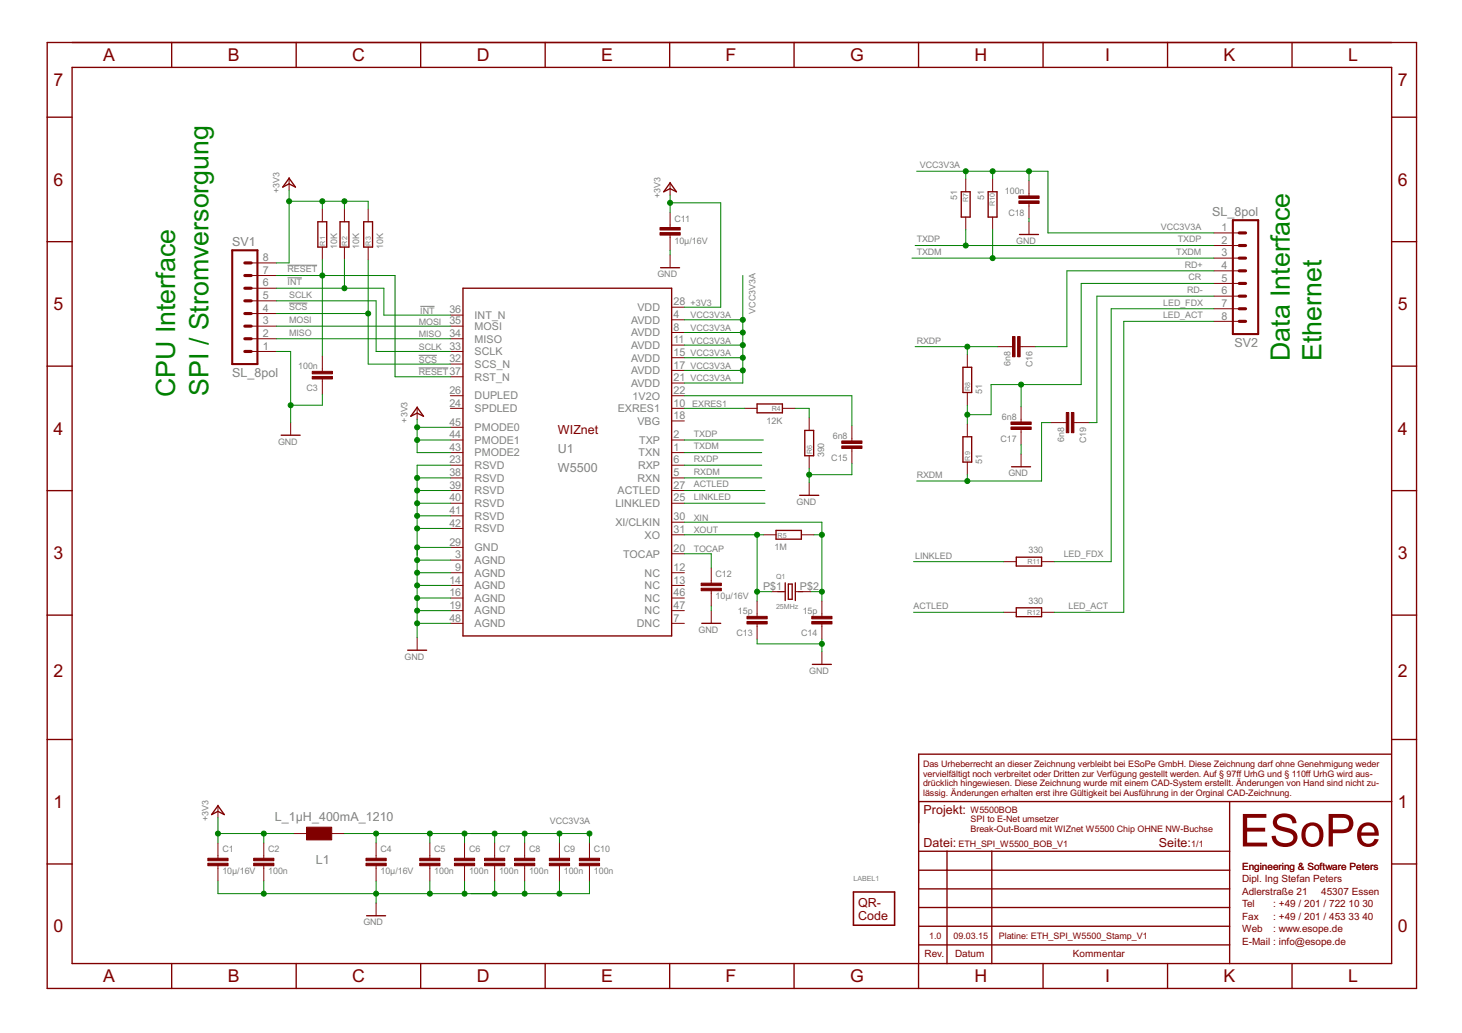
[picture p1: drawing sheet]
<svg xmlns="http://www.w3.org/2000/svg" width="297mm" height="210mm" viewBox="0 0 297 210" stroke-linecap="round" stroke-linejoin="round" font-family="sans-serif">
<path d="M58.4 56.5h2.9M58.4 53.9h6M58.7 61.6h3.7M85.1 72.2h3.7M85.1 74.8h6M85.4 62.3h2.9" fill="none" stroke="#808080" stroke-width=".2"/>
<g fill="none" stroke="#800000" stroke-width=".28">
<path d="M9.6 8.6h278.2v192.3h-278.2zM14.6 13.7h268.1v182.1h-268.1zM34.9 8.6v5.1M60.2 8.6v5.1M85.5 8.6v5.1M110.8 8.6v5.1M136.1 8.6v5.1M161.3 8.6v5.1M186.6 8.6v5.1M211.9 8.6v5.1M237.2 8.6v5.1M262.5 8.6v5.1"/>
<path d="M9.6 23.8h5M58.7 36.2l1.3 1.8-1.3-.6-1.3 .6zM136.1 37.2l1.3 1.8-1.3-.7-1.2 .7zM195.3 39h1.8v5.1h-1.8zM200.8 39h1.8v5.1h-1.8zM282.7 23.8h5.1M9.6 49.1h5M64.6 45.1h1.8v5.1h-1.8zM69.1 45.1h1.8v5.1h-1.8zM73.9 45.1h1.8v5.1h-1.8zM94.1 58.6h42.4v70.6h-42.4zM134.2 54.4h3.9"/>
<path d="M207.1 47.6h3.9M282.7 49.1h5.1M9.6 74.4h5M195.6 74.6h1.8v5.2h-1.8zM282.7 74.4h5.1M9.6 99.7h5M57.1 88.4h3.9M84.8 82.8l1.2 1.8-1.2-.7-1.3 .7zM153.8 82.1h5.2v1.8h-5.2zM163.5 87.5h1.8v5.1h-1.8zM195.6 88.8h1.8v5.1h-1.8zM205.5 94.8h3.9"/>
<path d="M282.7 99.7h5.1M157.7 107.8h5.1v1.8h-5.1zM159.5 118.4v3.6M160.2 118.7h.8v3.1h-.8zM161.6 118.4v3.6M162.5 100.6h3.8M206.5 113.2h5.1v1.8h-5.1zM9.6 125h5M82.8 132.1h3.9M142.6 126.7h3.8M165.1 135h3.8M206.5 123.5h5.1v1.8h-5.1z"/>
<path d="M282.7 125h5.1M9.6 150.3h5M282.6 153.2h-96v42.6M282.7 150.3h5.1M9.6 175.6h5M44.3 163.7l1.3 1.8-1.3-.6-1.3 .6zM186.6 162.9h96.1M186.6 176.8h63.2M186.6 173h63.2M192.4 173v22.8M201.5 173v22.8M249.8 162.9v32.9"/>
<path d="M282.7 175.6h5.1M34.9 195.8v5.1M60.2 195.8v5.1M74.5 186.1h3.8M85.5 195.8v5.1M110.8 195.8v5.1M136.1 195.8v5.1M161.3 195.8v5.1M186.6 195.8v5.1M186.6 192h63.2M186.6 188.2h63.2M186.6 184.4h63.2"/>
<path d="M186.6 180.6h63.2M211.9 195.8v5.1M237.2 195.8v5.1M262.5 195.8v5.1"/>
</g>
<g fill="none" stroke="#800000" stroke-width=".2">
<path d="M58.7 36.1v2.6M136.1 37v2.6M196.2 36.4v2.6M201.7 36.4v2.6M209.1 36.7v3.1M51 58.6h5.2M51 56h5.2M51 53.4h5.2M65.5 42.5v2.6M65.5 50.2v2.6M70 42.5v2.6M70 50.2v2.6"/>
<path d="M74.8 42.5v2.6M74.8 50.2v2.6M136.1 43.1v3.1M136.1 47.8v3.1M136.1 51.8v2.6M196.2 44.1v2.6M201.7 44.1v2.6M209.1 41.3v3.1M209.1 45.1v2.5M246.6 47.3h5.2M246.6 49.9h5.2M246.6 52.5h5.2"/>
<path d="M246.6 55h5.2M246.6 57.6h5.2M51 71.4h5.2M51 68.8h5.2M51 66.3h5.2M51 63.7h5.2M51 61.1h5.2M65.5 72.4v3.1M65.5 77v3.1M91.5 71.4h2.6M91.5 68.8h2.6M91.5 66.3h2.6"/>
<path d="M91.5 74h2.6M91.5 64h2.6M91.5 76.6h2.6M136.5 65h2.5M136.5 67.6h2.5M136.5 70.1h2.5M136.5 72.7h2.5M136.5 75.3h2.5M136.5 77.8h2.5M136.5 62.4h2.5M196.5 72.1v2.5M196.5 79.8v2.5"/>
<path d="M202.6 70.4h3.1M207.3 70.4h3.1M246.6 60.2h5.2M246.6 62.7h5.2M246.6 65.3h5.2M59.1 85.9v2.5M84.8 82.7v2.5M91.5 83h2.6M91.5 92h2.6M91.5 89.4h2.6M91.5 97.1h2.6M91.5 94.5h2.6"/>
<path d="M91.5 80.4h2.6M91.5 99.7h2.6M91.5 86.8h2.6M136.5 83h2.5M136.5 92h2.5M136.5 89.4h2.5M136.5 97.1h2.5M136.5 94.5h2.5M136.5 85.5h2.5M136.5 80.4h2.5M136.5 99.7h2.5M151.2 83h2.6"/>
<path d="M159 83h2.5M164.4 84.9v2.6M164.4 92.6v2.6M164.4 98.1v2.5M173.1 86.5v3.1M173.1 91.1v3.1M196.5 86.2v2.6M196.5 93.9v2.6M207.5 82.7v3M207.5 87.3v3.1M207.5 92.3v2.5M213.6 85.9h3"/>
<path d="M218.2 85.9h3.1M91.5 113.8h2.6M91.5 116.4h2.6M91.5 119h2.6M91.5 102.3h2.6M91.5 111.2h2.6M91.5 104.8h2.6M91.5 107.4h2.6M136.5 108.7h2.5M136.5 116.4h2.5M136.5 119h2.5M136.5 112.5h2.5"/>
<path d="M136.5 102.3h2.5M136.5 106.1h2.5M144.5 115.4v3.1M155.1 108.7h2.6M162.8 108.7h2.6M203.9 114.1h2.6M211.6 114.1h2.6M84.8 129.5v2.6M91.5 126.7h2.6M91.5 121.5h2.6M91.5 124.1h2.6M136.5 126.7h2.5"/>
<path d="M136.5 121.5h2.5M136.5 124.1h2.5M144.5 120v3.1M144.5 124.1v2.6M153.8 122.2v3M153.8 126.8v3.1M156.7 120.2h2.8M161.6 120.2h3.1M167 122.2v3M167 126.8v3.1M167 132.4v2.6M203.9 124.4h2.6"/>
<path d="M211.6 124.4h2.6M44.3 163.6v2.6M44.3 171.3v3.1M44.3 175.9v3.1M53.6 171.3v3.1M53.6 175.9v3.1M59.7 169.4h2.6M67.4 169.4h2.6M76.4 171.3v3.1M76.4 175.9v3.1M87.3 171.3v3.1M87.3 175.9v3.1"/>
<path d="M94.4 171.3v3.1M94.4 175.9v3.1M100.5 171.3v3.1M100.5 175.9v3.1M106.6 171.3v3.1M106.6 175.9v3.1M113.7 171.3v3.1M113.7 175.9v3.1M119.8 171.3v3.1M119.8 175.9v3.1M76.4 183.5v2.6"/>
</g>
<g fill="#800000" stroke="#800000" stroke-width=".2">
<path d="M151.8 125.2h4.1v.6h-4.1z"/>
<path d="M151.8 126.3h4.1v.5h-4.1z"/>
<path d="M164.9 125.2h4.1v.6h-4.1z"/>
<path d="M164.9 126.3h4.1v.5h-4.1z"/>
<path d="M51.5 175.4h4.1v.5h-4.1z"/>
<path d="M51.5 174.4h4.1v.5h-4.1z"/>
<path d="M98.4 175.4h4.2v.5h-4.2z"/>
<path d="M98.4 174.4h4.2v.5h-4.2z"/>
<path d="M92.3 175.4h4.1v.5h-4.1z"/>
<path d="M92.3 174.4h4.1v.5h-4.1z"/>
<path d="M74.4 175.4h4.1v.5h-4.1z"/>
<path d="M74.4 174.4h4.1v.5h-4.1z"/>
<path d="M42.2 175.4h4.1v.5h-4.1z"/>
<path d="M42.2 174.4h4.1v.5h-4.1z"/>
<path d="M62.3 168.1h5.1v2.6h-5.1z"/>
<path d="M205.7 68.4h.5v4.1h-.5z"/>
<path d="M206.8 68.4h.5v4.1h-.5z"/>
<path d="M216.6 83.8h.5v4.1h-.5z"/>
<path d="M217.7 83.8h.5v4.1h-.5z"/>
<path d="M205.4 85.7h4.1v.6h-4.1z"/>
<path d="M205.4 86.8h4.1v.5h-4.1z"/>
<path d="M207 39.8h4.1v.5h-4.1z"/>
<path d="M207 40.8h4.1v.5h-4.1z"/>
<path d="M134.1 47.3h4.1v.5h-4.1z"/>
<path d="M134.1 46.2h4.1v.5h-4.1z"/>
<path d="M85.3 175.4h4.1v.5h-4.1z"/>
<path d="M85.3 174.4h4.1v.5h-4.1z"/>
<path d="M117.7 175.4h4.1v.5h-4.1z"/>
<path d="M117.7 174.4h4.1v.5h-4.1z"/>
<path d="M111.6 175.4h4.1v.5h-4.1z"/>
<path d="M111.6 174.4h4.1v.5h-4.1z"/>
<path d="M104.5 175.4h4.1v.5h-4.1z"/>
<path d="M104.5 174.4h4.1v.5h-4.1z"/>
<path d="M171 89.6h4.1v.5h-4.1z"/>
<path d="M171 90.6h4.1v.5h-4.1z"/>
<path d="M142.5 119.5h4.1v.5h-4.1z"/>
<path d="M142.5 118.5h4.1v.5h-4.1z"/>
<path d="M63.4 75.5h4.1v.5h-4.1z"/>
<path d="M63.4 76.5h4.1v.5h-4.1z"/>
</g>
<path d="M47.2 50.9h5.1v23.1h-5.1zM250.5 44.7h5.1v23.2h-5.1z" fill="none" stroke="#800000" stroke-width=".42"/>
<g fill="none" stroke="#800000" stroke-width=".63">
<path d="M49.7 53.4h1.3M49.7 56h1.3M49.7 58.6h1.3M251.8 52.5h1.3M251.8 49.9h1.3M251.8 47.3h1.3M251.8 57.6h1.3M251.8 55h1.3M49.7 66.3h1.3M49.7 68.8h1.3M49.7 71.4h1.3M49.7 61.1h1.3"/>
<path d="M49.7 63.7h1.3M251.8 65.3h1.3M251.8 62.7h1.3M251.8 60.2h1.3"/>
</g>
<path d="M173.4 181.3h8.4v6.7h-8.4z" fill="none" stroke="#800000" stroke-width=".32"/>
<g fill="none" stroke="#008000" stroke-width=".2">
<path d="M58.7 38.7v14.7h-2.5M136.1 39.6v3.5M186.2 34.8h26.7v12.5h33.7M196.2 34.8v1.6M201.7 34.8v1.6M209.1 34.8v1.9M56.2 58.6h21.8v5.4h13.5M56.2 56h24.1v20.6h11.2M58.7 40.9h16.1v1.6M65.5 40.9v1.6M65.5 52.8v19.6M70 40.9v1.6"/>
<path d="M70 52.8v5.8M74.8 52.8v21.2h16.7M136.1 50.9v.9M136.1 41.2h10.3v21.2h-7.4M150.9 56v21.8h-11.9M185.3 52.5h61.3M185.9 49.9h60.7M196.2 46.7v3.2M201.7 46.7v5.8M209.1 44.4v.7M246.6 55h-29.8v15.4h-6.4M246.6 57.6h-26.9v20.5h-18.3v6.2h-4.9"/>
<path d="M56.2 71.4h2.9v14.5M56.2 61.1h20.2v10.3h15.1M56.2 68.8h35.3M56.2 66.3h35.3M56.2 63.7h18.6M139 75.3h11.9M139 72.7h11.9M139 70.1h11.9M139 67.6h11.9M139 65h11.9M185.9 70.4h16.7M196.5 70.4v1.7"/>
<path d="M207.5 78.1v4.6M246.6 60.2h-23.7v25.7h-1.6M246.6 62.7h-20.8v51.4h-11.6M246.6 65.3h-18.3v59.1h-14.1M65.5 80.1v2.2h-6.4M84.8 85.2v6.8h6.7M84.8 97.1h6.7M84.8 99.7h6.7M84.8 89.4h6.7M84.8 86.8h6.7M91.5 94.5h-6.7v35M139 80.4h34.1v6.1"/>
<path d="M139 94.5h15.8M139 97.1h15.8M139 99.7h16.4M139 92h15.8M139 89.4h16.1M139 83h12.2M161.5 83h2.9v1.9M164.4 95.2v2.9M173.1 94.2v2.3h-8.7M196.5 82.3v3.9M196.5 96.5v1.2M207.5 90.4v1.9"/>
<path d="M213.6 85.9h-2v11.8h-25.4M84.8 111.2h6.7M84.8 113.8h6.7M84.8 116.4h6.7M84.8 119h6.7M84.8 102.3h6.7M84.8 104.8h6.7M84.8 107.4h6.7M139 106.1h28v16.1M139 102.3h16.4M139 112.5h5.5v2.9M139 108.7h16.1"/>
<path d="M153.8 108.7v13.5M165.4 108.7h1.6M185.6 114.1h18.3M84.8 121.5h6.7M84.8 124.1h6.7M84.8 126.7h6.7M144.5 123.1v1M153.8 129.9v.9h13.2M153.8 120.2h2.9M164.7 120.2h2.3M167 129.9v2.5M185.6 124.4h18.3"/>
<path d="M44.3 166.2v5.1M44.3 179v2.6h75.5v-2.6M44.3 169.4h15.4M53.6 169.4v1.9M53.6 179v2.6M70 169.4h49.8v1.9M76.4 169.4v1.9M76.4 179v4.5M87.3 169.4v1.9M87.3 179v2.6M94.4 169.4v1.9M94.4 179v2.6"/>
<path d="M100.5 169.4v1.9M100.5 179v2.6M106.6 169.4v1.9M106.6 179v2.6M113.7 169.4v1.9M113.7 179v2.6"/>
</g>
<g fill="#008000" stroke="#008000" stroke-width=".2">
<circle cx="167" cy="130.8" r=".51"/>
<circle cx="59.1" cy="82.3" r=".51"/>
<circle cx="164.4" cy="96.5" r=".51"/>
<circle cx="84.8" cy="113.8" r=".51"/>
<circle cx="84.8" cy="116.4" r=".51"/>
<circle cx="84.8" cy="121.5" r=".51"/>
<circle cx="84.8" cy="124.1" r=".51"/>
<circle cx="84.8" cy="126.7" r=".51"/>
<circle cx="84.8" cy="119" r=".51"/>
<circle cx="84.8" cy="97.1" r=".51"/>
<circle cx="84.8" cy="99.7" r=".51"/>
<circle cx="84.8" cy="104.8" r=".51"/>
<circle cx="84.8" cy="107.4" r=".51"/>
<circle cx="84.8" cy="102.3" r=".51"/>
<circle cx="84.8" cy="111.2" r=".51"/>
<circle cx="53.6" cy="181.6" r=".51"/>
<circle cx="76.4" cy="181.6" r=".51"/>
<circle cx="87.3" cy="181.6" r=".51"/>
<circle cx="94.4" cy="181.6" r=".51"/>
<circle cx="106.6" cy="181.6" r=".51"/>
<circle cx="113.7" cy="181.6" r=".51"/>
<circle cx="100.5" cy="181.6" r=".51"/>
<circle cx="153.8" cy="120.2" r=".51"/>
<circle cx="153.8" cy="108.7" r=".51"/>
<circle cx="167" cy="120.2" r=".51"/>
<circle cx="167" cy="108.7" r=".51"/>
<circle cx="201.7" cy="52.5" r=".51"/>
<circle cx="196.2" cy="49.9" r=".51"/>
<circle cx="196.5" cy="97.7" r=".51"/>
<circle cx="196.5" cy="70.4" r=".51"/>
<circle cx="74.8" cy="63.7" r=".51"/>
<circle cx="70" cy="58.6" r=".51"/>
<circle cx="65.5" cy="56" r=".51"/>
<circle cx="58.7" cy="40.9" r=".51"/>
<circle cx="65.5" cy="40.9" r=".51"/>
<circle cx="70" cy="40.9" r=".51"/>
<circle cx="44.3" cy="169.4" r=".51"/>
<circle cx="53.6" cy="169.4" r=".51"/>
<circle cx="136.1" cy="41.2" r=".51"/>
<circle cx="84.8" cy="86.8" r=".51"/>
<circle cx="84.8" cy="89.4" r=".51"/>
<circle cx="196.2" cy="34.8" r=".51"/>
<circle cx="201.7" cy="34.8" r=".51"/>
<circle cx="209.1" cy="34.8" r=".51"/>
<circle cx="150.9" cy="75.3" r=".51"/>
<circle cx="150.9" cy="72.7" r=".51"/>
<circle cx="150.9" cy="70.1" r=".51"/>
<circle cx="150.9" cy="67.6" r=".51"/>
<circle cx="150.9" cy="65" r=".51"/>
<circle cx="113.7" cy="169.4" r=".51"/>
<circle cx="106.6" cy="169.4" r=".51"/>
<circle cx="100.5" cy="169.4" r=".51"/>
<circle cx="94.4" cy="169.4" r=".51"/>
<circle cx="87.3" cy="169.4" r=".51"/>
<circle cx="76.4" cy="169.4" r=".51"/>
<circle cx="119.8" cy="169.4" r=".51"/>
<circle cx="196.5" cy="84.3" r=".51"/>
<circle cx="207.5" cy="78.1" r=".51"/>
</g>
<text font-size="10.3" fill="#800000" x="251.8" y="172">ESoPe</text>
<g font-size="6.1" fill="#008000">
<text x="262.1" y="73.3" transform="rotate(-90 262.1 73.3)">Data Interface</text>
<text x="268.5" y="73.3" transform="rotate(-90 268.5 73.3)">Ethernet</text>
<text x="35.6" y="80.7" transform="rotate(-90 35.6 80.7)">CPU Interface</text>
<text x="42.4" y="80.4" transform="rotate(-90 42.4 80.4)">SPI / Stromversorgung</text>
</g>
<g font-size="4" fill="#800000">
<text x="10.9" y="17.5">7</text>
<text x="21" y="12.4">A</text>
<text x="46.3" y="12.4">B</text>
<text x="71.6" y="12.4">C</text>
<text x="96.8" y="12.4">D</text>
<text x="122.1" y="12.4">E</text>
<text x="147.4" y="12.4">F</text>
<text x="172.7" y="12.4">G</text>
<text x="198" y="12.4">H</text>
<text x="224.6" y="12.4">I</text>
<text x="248.6" y="12.4">K</text>
<text x="273.9" y="12.4">L</text>
<text x="284" y="17.5">7</text>
<text x="10.9" y="37.7">6</text>
<text x="284" y="37.7">6</text>
<text x="10.9" y="63">5</text>
<text x="284" y="63">5</text>
<text x="10.9" y="88.3">4</text>
<text x="284" y="88.3">4</text>
<text x="10.9" y="113.6">3</text>
<text x="284" y="113.6">3</text>
<text x="10.9" y="137.6">2</text>
<text x="284" y="137.6">2</text>
<text x="10.9" y="164.2">1</text>
<text x="284" y="164.2">1</text>
<text x="10.9" y="189.5">0</text>
<text x="284" y="189.5">0</text>
<text x="21" y="199.6">A</text>
<text x="46.3" y="199.6">B</text>
<text x="71.6" y="199.6">C</text>
<text x="96.8" y="199.6">D</text>
<text x="122.1" y="199.6">E</text>
<text x="147.4" y="199.6">F</text>
<text x="172.7" y="199.6">G</text>
<text x="198" y="199.6">H</text>
<text x="224.6" y="199.6">I</text>
<text x="248.6" y="199.6">K</text>
<text x="273.9" y="199.6">L</text>
</g>
<g font-size="2.8" fill="#808080">
<text x="246.3" y="44">SL_8pol</text>
<text x="47.2" y="50.1">SV1</text>
<text x="250.8" y="70.4">SV2</text>
<text x="47.2" y="76.6">SL_8pol</text>
<text x="113.3" y="95.8">W5500</text>
<text x="113.3" y="92">U1</text>
<text x="55.8" y="166.8">L_1µH_400mA_1210</text>
<text x="64.2" y="175.5">L1</text>
</g>
<g font-size="2.8" fill="#800000">
<text x="113.3" y="88.1">WIZnet</text>
<text x="187.6" y="165.4">Projekt:</text>
<text x="187.6" y="172">Datei:</text>
<text x="235.5" y="172">Seite:</text>
<text x="174.4" y="184.4">QR-</text>
<text x="174.4" y="187">Code</text>
</g>
<g font-size="2.4" fill="#808080">
<text x="248.2" y="47">1</text>
<text x="53.4" y="53.1">8</text>
<text x="248.2" y="49.5">2</text>
<text x="248.2" y="52.1">3</text>
<text x="53.4" y="58.2">6</text>
<text x="53.4" y="55.6">7</text>
<text x="248.2" y="54.7">4</text>
<text x="248.2" y="57.2">5</text>
<text x="248.2" y="59.8">6</text>
<text x="53.4" y="65.9">3</text>
<text x="53.4" y="63.3">4</text>
<text x="53.4" y="60.8">5</text>
<text x="91.3" y="65.9">35</text>
<text x="91.3" y="63.7">36</text>
<text x="96.4" y="64.8">INT_N</text>
<text x="128.2" y="65.8">AVDD</text>
<text x="129.5" y="63.2">VDD</text>
<text x="136.8" y="64.6">4</text>
<text x="136.8" y="62.1">28</text>
<text x="248.2" y="62.4">7</text>
<text x="248.2" y="64.9">8</text>
<text x="53.4" y="71.1">1</text>
<text x="53.4" y="68.5">2</text>
<text x="91.3" y="71.1">33</text>
<text x="91.3" y="68.5">34</text>
<text x="96.4" y="69.6">MISO</text>
<text x="96.4" y="67">MOSI</text>
<text x="128.2" y="68.3">AVDD</text>
<text x="128.2" y="70.9">AVDD</text>
<text x="136.8" y="67.2">8</text>
<text x="136.8" y="69.8">11</text>
<text x="91.3" y="73.6">32</text>
<text x="91.3" y="76.2">37</text>
<text x="96.4" y="74.8">SCS_N</text>
<text x="96.4" y="72.2">SCLK</text>
<text x="96.4" y="77.3">RST_N</text>
<text x="128.2" y="73.5">AVDD</text>
<text x="128.2" y="76">AVDD</text>
<text x="136.8" y="72.3">15</text>
<text x="136.8" y="74.9">17</text>
<text x="136.8" y="77.5">21</text>
<text x="91.3" y="82.6">24</text>
<text x="91.3" y="80">26</text>
<text x="96.4" y="83.7">SPDLED</text>
<text x="96.4" y="81.2">DUPLED</text>
<text x="125.5" y="83.7">EXRES1</text>
<text x="128.2" y="78.6">AVDD</text>
<text x="128.5" y="81.2">1V2O</text>
<text x="136.8" y="82.6">10</text>
<text x="136.8" y="80">22</text>
<text x="91.3" y="89">44</text>
<text x="91.3" y="86.5">45</text>
<text x="96.4" y="87.6">PMODE0</text>
<text x="129.5" y="86.3">VBG</text>
<text x="136.8" y="89">2</text>
<text x="136.8" y="85.2">18</text>
<text x="91.3" y="94.2">23</text>
<text x="91.3" y="91.6">43</text>
<text x="96.4" y="95.3">RSVD</text>
<text x="96.4" y="92.7">PMODE2</text>
<text x="96.4" y="90.2">PMODE1</text>
<text x="129.6" y="95.3">RXP</text>
<text x="129.7" y="92.7">TXN</text>
<text x="129.8" y="90.2">TXP</text>
<text x="136.8" y="91.6">1</text>
<text x="136.8" y="94.2">6</text>
<text x="91.3" y="96.7">38</text>
<text x="91.3" y="99.3">39</text>
<text x="91.3" y="101.9">40</text>
<text x="96.4" y="97.9">RSVD</text>
<text x="96.4" y="100.4">RSVD</text>
<text x="125.5" y="100.5">ACTLED</text>
<text x="129.5" y="97.9">RXN</text>
<text x="136.8" y="96.7">5</text>
<text x="136.8" y="101.9">25</text>
<text x="136.8" y="99.3">27</text>
<text x="91.3" y="104.5">41</text>
<text x="91.3" y="107">42</text>
<text x="96.4" y="103">RSVD</text>
<text x="96.4" y="105.6">RSVD</text>
<text x="125" y="103">LINKLED</text>
<text x="125" y="106.9">XI/CLKIN</text>
<text x="136.8" y="105.7">30</text>
<text x="91.3" y="110.9">29</text>
<text x="92.5" y="113.4">3</text>
<text x="96.4" y="112">GND</text>
<text x="96.4" y="108.2">RSVD</text>
<text x="126.6" y="113.3">TOCAP</text>
<text x="131" y="109.4">XO</text>
<text x="136.8" y="112.2">20</text>
<text x="136.8" y="108.3">31</text>
<text x="91.3" y="118.6">14</text>
<text x="92.5" y="116">9</text>
<text x="96.4" y="114.6">AGND</text>
<text x="96.4" y="117.1">AGND</text>
<text x="96.4" y="119.7">AGND</text>
<text x="131" y="117.2">NC</text>
<text x="131" y="119.7">NC</text>
<text x="136.8" y="116">12</text>
<text x="136.8" y="118.6">13</text>
<text x="155" y="119.9">P$1</text>
<text x="162.5" y="119.9">P$2</text>
<text x="91.3" y="121.2">16</text>
<text x="91.3" y="123.7">19</text>
<text x="96.4" y="122.3">AGND</text>
<text x="96.4" y="124.9">AGND</text>
<text x="131" y="122.3">NC</text>
<text x="131" y="124.9">NC</text>
<text x="136.8" y="121.2">46</text>
<text x="136.8" y="123.7">47</text>
<text x="91.3" y="126.3">48</text>
<text x="96.4" y="127.4">AGND</text>
<text x="129.4" y="127.4">DNC</text>
<text x="136.8" y="126.3">7</text>
</g>
<g font-size="2.3" fill="#800000">
<text x="252.4" y="176.8">Engineering &amp; Software Peters</text>
<text x="252.4" y="179.3">Dipl. Ing Stefan Peters</text>
<text x="252.4" y="181.8">Adlerstraße 21</text>
<text x="252.4" y="184.4">Tel</text>
<text x="258.7" y="184.4">: +49 / 201 / 722</text>
<text x="268.4" y="181.8">45307 Essen</text>
<text x="274" y="184.4">10</text>
<text x="276.8" y="184.4">30</text>
<text x="252.4" y="189.4">Web</text>
<text x="252.4" y="192">E-Mail : info@esope.de</text>
<text x="252.4" y="186.9">Fax</text>
<text x="258.7" y="186.9">: +49 / 201 / 453</text>
<text x="258.7" y="189.4">: www.esope.de</text>
<text x="274" y="186.9">33</text>
<text x="276.8" y="186.9">40</text>
<text x="187.8" y="194.5">Rev.</text>
<text x="194" y="194.5">Datum</text>
<text x="218" y="194.5">Kommentar</text>
</g>
<g font-size="2" fill="#808080">
<text x="186.9" y="34.2">VCC3V3A</text>
<text x="56.8" y="39.3" transform="rotate(-90 56.8 39.3)">+3V3</text>
<text x="134.2" y="40.3" transform="rotate(-90 134.2 40.3)">+3V3</text>
<text x="194.5" y="40.6" transform="rotate(-90 194.5 40.6)">51</text>
<text x="199.9" y="40.6" transform="rotate(-90 199.9 40.6)">51</text>
<text x="204.2" y="39.4">100n</text>
<text x="137" y="45">C11</text>
<text x="204.9" y="43.9">C18</text>
<text x="235.9" y="46.7">VCC3V3A</text>
<text x="68.5" y="50.5" transform="rotate(-90 68.5 50.5)">10K</text>
<text x="73" y="50.5" transform="rotate(-90 73 50.5)">10K</text>
<text x="77.8" y="50.5" transform="rotate(-90 77.8 50.5)">10K</text>
<text x="137" y="49.5">10µ/16V</text>
<text x="186.3" y="51.8">TXDM</text>
<text x="186.3" y="49.2">TXDP</text>
<text x="206.5" y="49.6">GND</text>
<text x="239" y="51.8">TXDM</text>
<text x="239.3" y="49.3">TXDP</text>
<text x="58.4" y="57.9">INT</text>
<text x="58.4" y="55.4">RESET</text>
<text x="133.6" y="56.3">GND</text>
<text x="240.8" y="54.4">RD+</text>
<text x="241.2" y="59.5">RD-</text>
<text x="241.5" y="57">CR</text>
<text x="58.7" y="65.6">MOSI</text>
<text x="58.7" y="63.1">SCS</text>
<text x="58.7" y="60.5">SCLK</text>
<text x="85.1" y="66">MOSI</text>
<text x="85.4" y="63.7">INT</text>
<text x="140.3" y="62.1">+3V3</text>
<text x="140.3" y="64.7">VCC3V3A</text>
<text x="153.5" y="63.7" transform="rotate(-90 153.5 63.7)">VCC3V3A</text>
<text x="236.3" y="64.7">LED_ACT</text>
<text x="236.3" y="62.1">LED_FDX</text>
<text x="58.7" y="68.2">MISO</text>
<text x="85.1" y="68.5">MISO</text>
<text x="85.1" y="71.1">SCLK</text>
<text x="140.3" y="67.2">VCC3V3A</text>
<text x="140.3" y="69.8">VCC3V3A</text>
<text x="186.3" y="69.8">RXDP</text>
<text x="60.6" y="75">100n</text>
<text x="85.1" y="73.7">SCS</text>
<text x="85.1" y="76.2">RESET</text>
<text x="140.3" y="72.4">VCC3V3A</text>
<text x="140.3" y="74.9">VCC3V3A</text>
<text x="140.3" y="77.5">VCC3V3A</text>
<text x="205.3" y="74.3" transform="rotate(-90 205.3 74.3)">6n8</text>
<text x="209.8" y="74.6" transform="rotate(-90 209.8 74.6)">C16</text>
<text x="62.3" y="79.5">C3</text>
<text x="140.6" y="82.7">EXRES1</text>
<text x="199.6" y="80.1" transform="rotate(-90 199.6 80.1)">51</text>
<text x="82.8" y="85.9" transform="rotate(-90 82.8 85.9)">+3V3</text>
<text x="141" y="88.8">TXDP</text>
<text x="155.8" y="86.1">12K</text>
<text x="169.2" y="89.1">6n8</text>
<text x="203.3" y="89.8">C17</text>
<text x="203.6" y="85.3">6n8</text>
<text x="216.2" y="89.7" transform="rotate(-90 216.2 89.7)">6n8</text>
<text x="56.5" y="90.4">GND</text>
<text x="141" y="91.3">TXDM</text>
<text x="141" y="93.9">RXDP</text>
<text x="167.4" y="92.9" transform="rotate(-90 167.4 92.9)">390</text>
<text x="168.9" y="93.6">C15</text>
<text x="199.6" y="94.2" transform="rotate(-90 199.6 94.2)">51</text>
<text x="220.7" y="90" transform="rotate(-90 220.7 90)">C19</text>
<text x="141" y="96.5">RXDM</text>
<text x="141" y="101.6">LINKLED</text>
<text x="141" y="99">ACTLED</text>
<text x="186.3" y="97.1">RXDM</text>
<text x="204.9" y="96.8">GND</text>
<text x="141" y="105.8">XIN</text>
<text x="161.8" y="102.6">GND</text>
<text x="141" y="108.3">XOUT</text>
<text x="141" y="112.2">TOCAP</text>
<text x="157.3" y="111.7">1M</text>
<text x="185.9" y="113.5">LINKLED</text>
<text x="209" y="112.4">330</text>
<text x="216.1" y="113.2">LED_FDX</text>
<text x="145.4" y="117.3">C12</text>
<text x="145.4" y="121.8">10µ/16V</text>
<text x="149.9" y="124.8">15p</text>
<text x="163.1" y="124.8">15p</text>
<text x="185.6" y="123.8">ACTLED</text>
<text x="209" y="122.7">330</text>
<text x="217.1" y="123.8">LED_ACT</text>
<text x="141.9" y="128.6">GND</text>
<text x="149.6" y="129.3">C13</text>
<text x="162.8" y="129.3">C14</text>
<text x="82.2" y="134">GND</text>
<text x="164.4" y="136.9">GND</text>
<text x="42.4" y="166.8" transform="rotate(-90 42.4 166.8)">+3V3</text>
<text x="111.7" y="167.4">VCC3V3A</text>
<text x="45.2" y="173.2">C1</text>
<text x="54.5" y="173.2">C2</text>
<text x="77.3" y="173.2">C4</text>
<text x="88.2" y="173.2">C5</text>
<text x="95.3" y="173.2">C6</text>
<text x="101.4" y="173.2">C7</text>
<text x="107.5" y="173.2">C8</text>
<text x="114.6" y="173.2">C9</text>
<text x="120.7" y="173.2">C10</text>
<text x="45.2" y="177.7">10µ/16V</text>
<text x="54.5" y="177.7">100n</text>
<text x="77.3" y="177.7">10µ/16V</text>
<text x="88.2" y="177.7">100n</text>
<text x="95.3" y="177.7">100n</text>
<text x="101.4" y="177.7">100n</text>
<text x="107.5" y="177.7">100n</text>
<text x="114.6" y="177.7">100n</text>
<text x="120.7" y="177.7">100n</text>
<text x="73.8" y="188">GND</text>
</g>
<g font-size="2" fill="#800000">
<text x="187.5" y="155.9">Das Urheberrecht an dieser Zeichnung verbleibt bei ESoPe GmbH. Diese Zeichnung darf ohne Genehmigung weder</text>
<text x="187.5" y="157.8">vervielfältigt noch verbreitet oder Dritten zur Verfügung gestellt werden. Auf § 97ff UrhG und § 110ff UrhG wird aus-</text>
<text x="187.5" y="159.7">drücklich hingewiesen. Diese Zeichnung wurde mit einem CAD-System erstellt. Änderungen von Hand sind nicht zu-</text>
<text x="187.5" y="161.7">lässig. Änderungen erhalten erst ihre Gültigkeit bei Ausführung in der Orginal CAD-Zeichnung.</text>
<text x="197.2" y="165.1">W5500BOB</text>
<text x="197.2" y="167.1">SPI to E-Net umsetzer</text>
<text x="194.7" y="172">ETH_SPI_W5500_BOB_V1</text>
<text x="197.2" y="169">Break-Out-Board mit WIZnet W5500 Chip OHNE NW-Buchse</text>
<text x="242" y="172">1/1</text>
<text x="188.8" y="190.8">1.0</text>
<text x="193.8" y="190.8">09.03.15</text>
<text x="202.9" y="190.7">Platine: ETH_SPI_W5500_Stamp_V1</text>
</g>
<g font-size="1.6" fill="#808080">
<text x="196.7" y="41.1" transform="rotate(-90 196.7 41.1)">R7</text>
<text x="202.1" y="41.9" transform="rotate(-90 202.1 41.9)">R10</text>
<text x="66.1" y="49.9" transform="rotate(-90 66.1 49.9)">R1</text>
<text x="70.6" y="49.9" transform="rotate(-90 70.6 49.9)">R2</text>
<text x="75.4" y="49.9" transform="rotate(-90 75.4 49.9)">R3</text>
<text x="156.8" y="83.4">R4</text>
<text x="197.1" y="79.4" transform="rotate(-90 197.1 79.4)">R8</text>
<text x="165" y="92.3" transform="rotate(-90 165 92.3)">R6</text>
<text x="197.1" y="93.6" transform="rotate(-90 197.1 93.6)">R9</text>
<text x="158" y="109.2">R5</text>
<text x="157.7" y="117.6">Q1</text>
<text x="208.8" y="114.6">R11</text>
<text x="157.7" y="123.8">25MHz</text>
<text x="208.7" y="124.9">R12</text>
<text x="173.4" y="179">LABEL1</text>
</g>
</svg>
